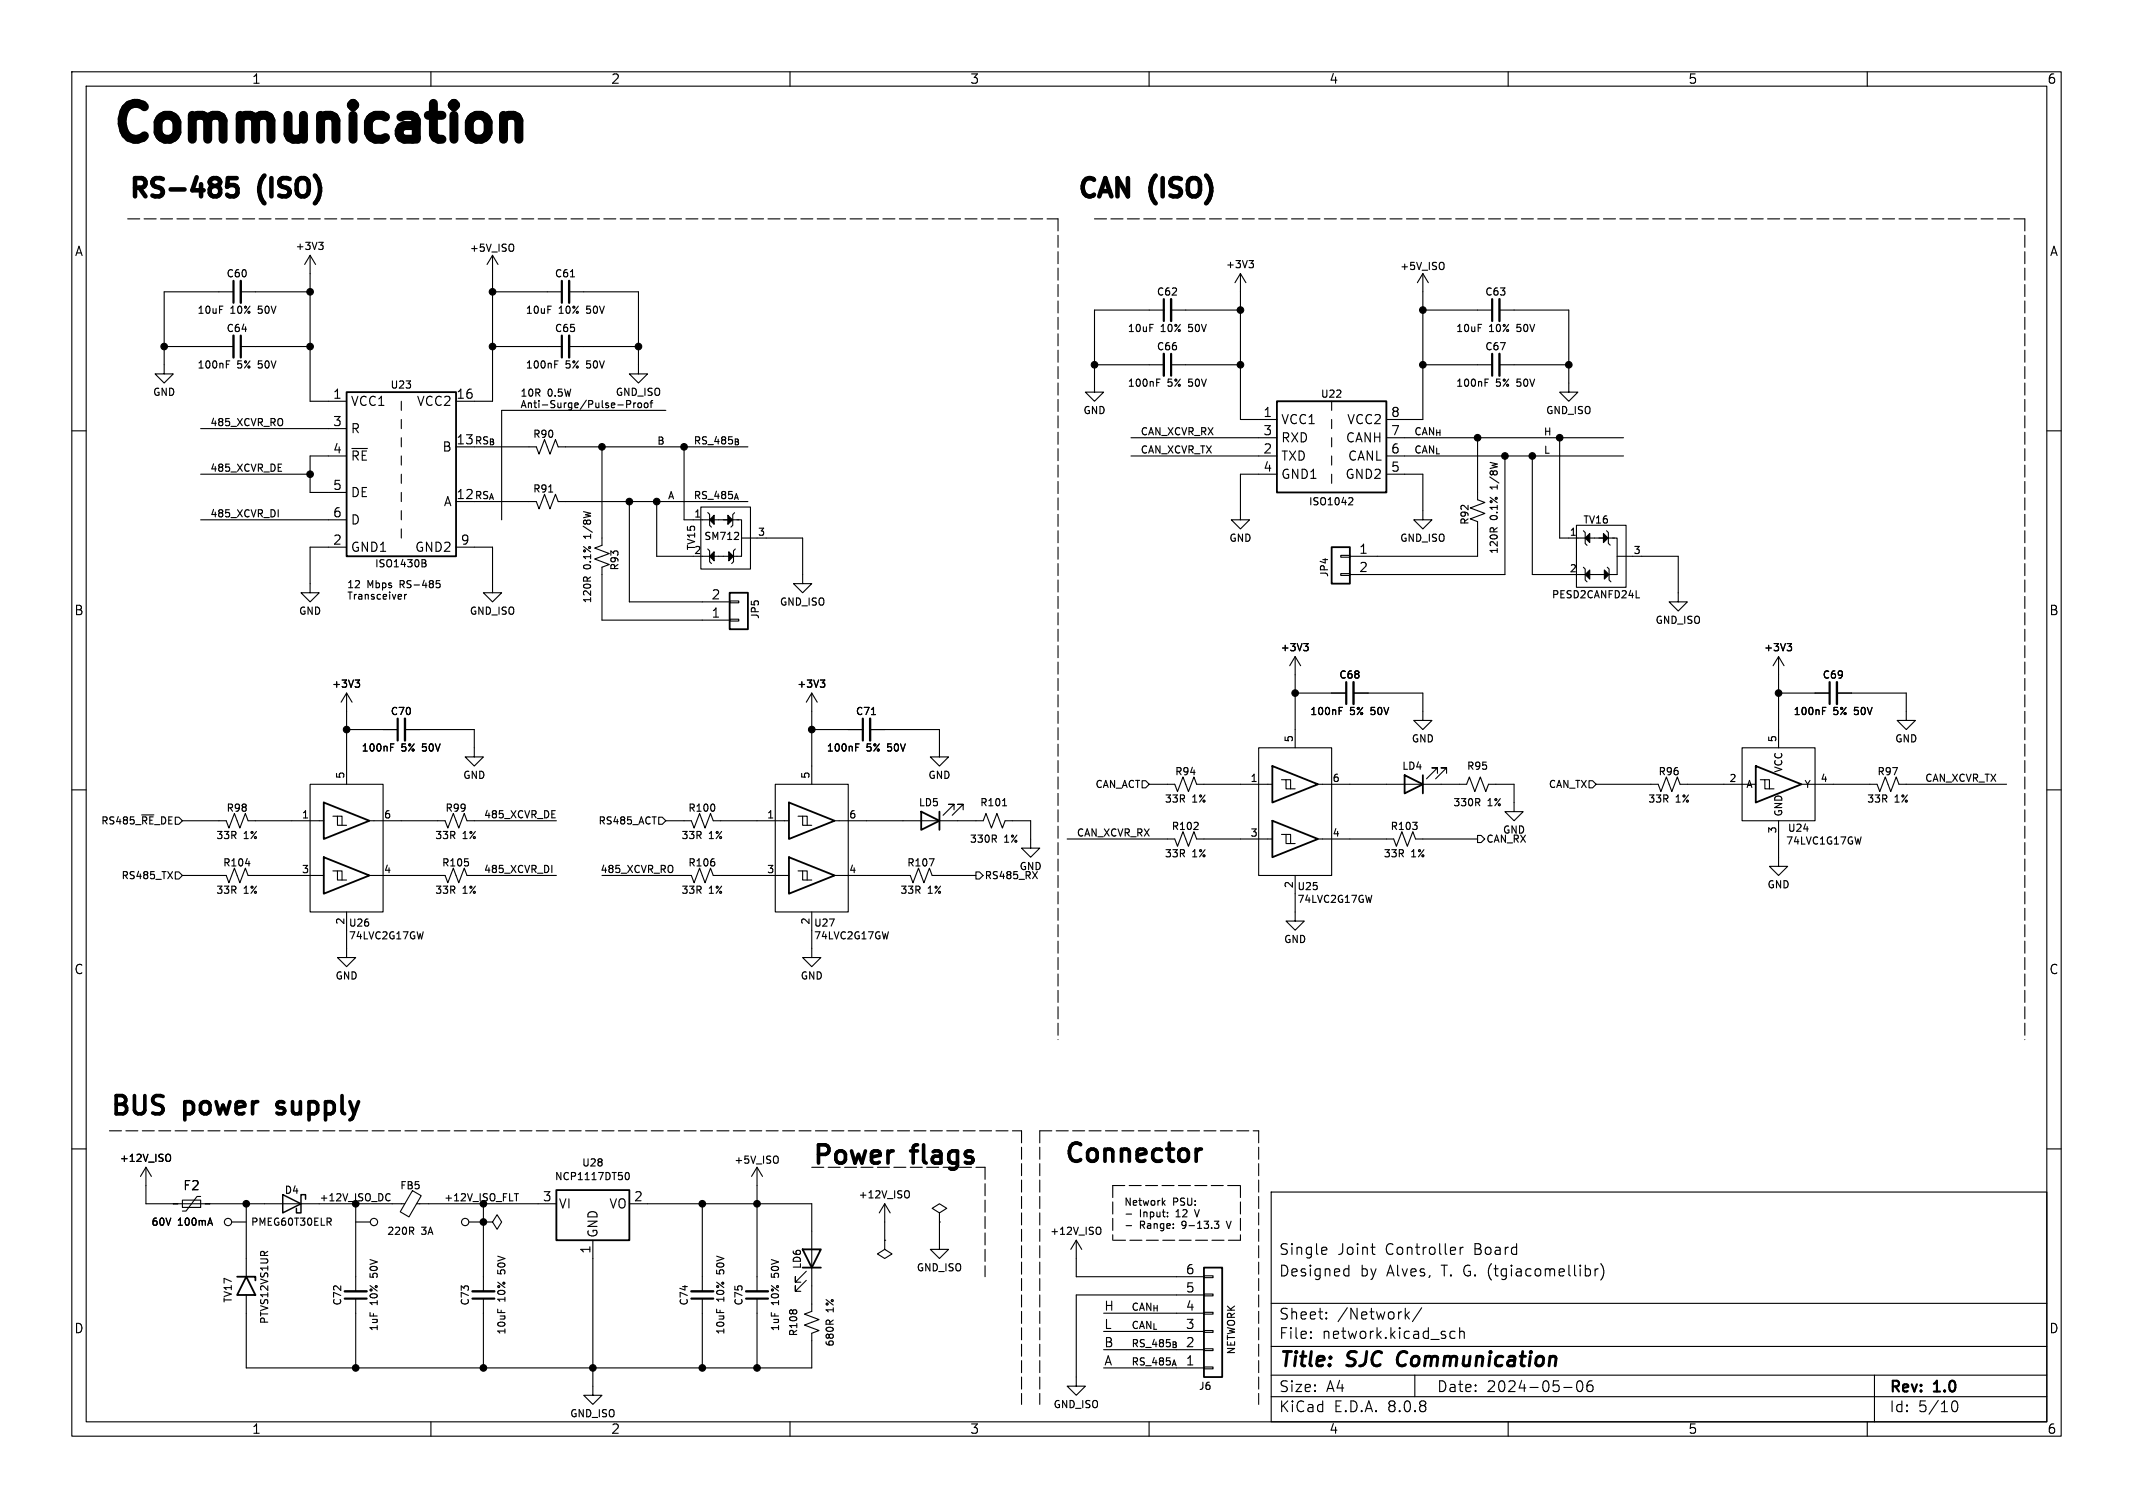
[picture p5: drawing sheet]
<svg xmlns="http://www.w3.org/2000/svg" width="297mm" height="210mm" viewBox="0 0 297 210" stroke-linecap="round" stroke-linejoin="round" font-family="sans-serif">
<g fill="none" stroke="#000" stroke-width=".15">
<path d="M10 10h277v190h-277zM12 12h273v186h-273zM60 10v2M110 10v2M160 10v2M210 10v2M260 10v2M43.2 35.6l.7 1.2M43.2 35.6v20.3h5.1M43.2 35.6l-.8 1.2M44.4 33.7h.6l-.3 .4 .2 .1 .1 .4-.2 .1h-.3M68.6 35.6l-.8 1.2"/>
<path d="M68.6 35.6v20.3h-5.1M68.6 35.6l.7 1.2M71.4 34a.71 .71 0 0 1 0 1M79.4 38.6h.6M172.7 38.1v20.3h5.1M172.7 38.1l.8 1.3M172.7 38.1l-.7 1.3M173.9 36.3h.6l-.3 .4 .3 .1v.3l-.2 .2h-.2M198.1 38.1v20.3h-5.1M198.1 38.1l-.7 1.3M198.1 38.1l.8 1.3M200.9 36.6a.71 .71 0 0 1 0 .9"/>
<path d="M22.9 48.3h9.6M27.9 59.7h20.4M30.6 42.6h.4M31.5 50.7h.4M31.5 50.3h.5M32.5 40.6h-9.6v11.5h-1.3l1.3 1.2 1.2-1.2h-1.2M33.5 48.3h9.7M33.5 40.6h9.7M55.9 55.9v1.3M55.9 58.4v1.3M68.6 48.3h9.6M68.6 40.6h9.6"/>
<path d="M76.3 42.6h.5M77.2 50.7h.4M77.2 50.3h.5M79.2 40.6h9.7v11.5h1.3l-1.3 1.2-1.3-1.2h1.3M79.2 48.3h9.7M87.3 55.8v1M87.8 56l-.1 .3h-.4M88.2 56.1v.7M88.5 56.1l-.3 .2M88.9 56.2l.1-.1 .3 .1v.4l-.1 .1-.2 .1-.1-.1zM89.8 56.2l.1-.1 .3 .1v.4l-.1 .1-.2 .1-.1-.1zM90.5 56.1h.4"/>
<path d="M90.7 55.9v.9M92.7 57.2h-22.9v15.2M152.4 50.8h9.7M160.1 45.2h.5M161.1 53.3h.3M161.1 52.8h.4M162.1 43.2h-9.7v11.4h-1.3l1.3 1.3 1.3-1.3h-1.3M163.1 43.2h9.6M163.1 50.8h9.6M185.4 55.9v1.3M185.4 58.4v1.3M198.1 43.2h9.7"/>
<path d="M198.1 50.8h9.7M205.8 45.2h.5M206.8 53.3h.3M206.8 52.8h.5M208.8 43.2h9.6v11.4h1.3l-1.3 1.3-1.2-1.3h1.2M208.8 50.8h9.6M10 60h2M27.9 72.4h20.4M27.9 66h15.3M38.7 71v1M48.3 76.2h-5.1v6.4h-1.3l1.3 1.2 1.2-1.2h-1.2M48.3 63.5h-5.1v5.1h5.1"/>
<path d="M49 62.5h2.2M55.9 61v1.2M55.9 63.5v1.3M55.9 66v1.3M55.9 68.6v1.3M55.9 71.1v1.3M55.9 73.7v1.2M58.8 77.9l.4 .1 .1 .2-.2 .2M58.8 78.4h.3M59.1 78.4l.2 .2v.2l-.5 .1M63.5 69.9h11.2l.4 1 .7-2.1 .8 2.1 .7-2.1 .4 1.1h26.4M63.5 62.2h11.2l.4 1 .7-2 .8 2 .7-2 .4 1h26.4"/>
<path d="M63.5 76.2h5.1v6.4h1.2l-1.2 1.2-1.3-1.2h1.3M76.4 68.5h.6M83.8 62.2v13.7l-1 .4 2 .8-2 .8 2 .7-1 .4v7.4h17.8M87.6 69.9v13.9h14M91.4 69.9v7.6h11.9v-5.1h-.6M95.2 62.2v10.2h7.7M97.6 70.6h6.9v8.6h-6.9zM98.6 76.5l.2 .2v1.5l.3 .3M98.6 71.4l.2 .2v1.6l.3 .2M102.3 71.4l-.3 .3v1.5l-.2 .2M102.4 76.5l-.3 .2v1.5l-.2 .3M102.8 74.2v.1v.3l-.6 .5h.6"/>
<path d="M103.3 74.9h8.5v6.4h1.2l-1.2 1.3-1.3-1.3h1.3M157.5 63.5h20.3M157.5 61h20.3M177.8 66h-5.1v6.4h-1.3l1.3 1.3 1.3-1.3h-1.3M185.4 61v1.2M185.4 63.5v1.3M185.4 66v1.3M186.7 79.9h1.3v.2h-1.3zM186.7 77.3h1.3v.3h-1.3zM187.9 69.3l.4 .1 .1 .2-.6 .7h.6M193 66h5.1v6.4h1.3l-1.3 1.3-1.3-1.3h1.3M193 63.5h33.1"/>
<path d="M193 61h33.1M205.7 61v8.6l1.1 .4-2.1 .7 2.1 .8-2.1 .8 1 .3v4.9h-17.7M207.6 73.5h.3M208.5 73.5l-.5 .3M209.5 63.5v16.5h-21.5M213.4 63.5v16.5h11.8v-5.1h-.5M217.2 61v13.9h7.6M219.5 73.2h6.9v8.6h-6.9zM220.5 79l.2 .2v1.6l.3 .2M220.5 73.9l.2 .3v1.5l.3 .2M223.7 73.9l.3 .3v.7M223.8 79l.3 .2v1.6l.2 .2"/>
<path d="M224 74.9v.8l.2 .2M225.2 77.5h8.5v6.3h1.2l-1.2 1.3-1.3-1.3h1.3M285 60h2M48.3 96.5v12.7M48.3 96.5l-.8 1.3M48.3 96.5l.7 1.3M49.5 94.7h.6l-.4 .4 .3 .1 .1 .3-.2 .2h-.3M56.3 82.8v.6M56.6 82.8l-.3 .2M60.8 80.9h.4M60.9 81.2h.2l.2 .2-.1 .4h-.3M81.3 80.4h.4"/>
<path d="M82.2 80.4l-.4 .3M101.6 83.7h1.3v.2h-1.3zM101.6 86.2h1.3v.3h-1.3zM113 96.5v12.7M113 96.5l-.7 1.3M113 96.5l.8 1.3M114.2 94.7h.6l-.3 .4 .3 .1v.3l-.2 .2h-.2M121.3 99.5h.6M180.3 91.4v12.7M180.3 96.5h7.2M180.3 91.4l-.7 1.3M180.3 91.4l.8 1.3"/>
<path d="M181.5 89.6h.6l-.3 .4 .3 .1v.3l-.1 .2h-.3M186.5 99h.3M186.5 98.5h.4M188.5 96.5h9.6v3.8h-1.3l1.3 1.3 1.3-1.3h-1.3M227.8 83.3h.5M247.6 96.5h7.2M247.6 91.4l-.7 1.3M247.6 91.4v12.7M247.6 91.4l.8 1.3M248.8 89.6h.7l-.4 .4 .3 .1 .1 .3-.2 .2h-.3M253.8 99h.3M253.8 98.5h.4"/>
<path d="M255.8 96.5h9.6v3.8h-1.2l1.2 1.3 1.3-1.3h-1.3M10 110h2M19.7 113.5h1.7M25.4 114.3h6.1l.4 1 .7-2 .8 2 .8-2 .3 1h10.6M43.2 109.2h10.1v17.8h-10.1zM46.4 113.7h.6v1.2h1.3M47 113.7h.6v1.2M48.3 101.6h7.1M51.4 114.3h10.6l.4 1 .7-2 .8 2 .7-2 .4 1h12.5M54.4 104.1h.3M54.4 103.6h.5M56.4 101.6h9.6v3.8h-1.2l1.2 1.3 1.3-1.3h-1.3"/>
<path d="M91.7 113.8h.5l.5 .5-.5 .5h-.5zM92.7 114.3h3.6l.3 1 .8-2 .8 2 .7-2 .4 1h10.6M99.5 112.2v.6M107.9 109.2h10.2v17.8h-10.2zM111.1 113.7h.7v1.2h1.2M111.8 113.7h.6v1.2M113 101.6h7.1M116.2 114.3h20.7l.4-1 .7 2 .8-2 .8 2 .4-1h3.5v3.8h-1.3l1.3 1.3 1.3-1.3h-1.3M119.1 104.1h.4M119.1 103.6h.5M121.2 101.6h9.6v3.8h-1.3l1.3 1.3 1.3-1.3h-1.3M129.4 119.6h.7l-.5 1"/>
<path d="M132.8 112.8v-.8h-.7h.7l-1.5 1.5M134.1 112.8v-.8h-.8h.8l-1.5 1.5M138.4 116.8l.3 .5M138.7 116.4v.3M139.6 112.2h.6M148.6 116.8h15l.4 1.1 .7-2.1 .8 2.1 .7-2.1 .4 1h10.6M159 108.7h.5l.5 .5-.5 .5h-.5zM160 109.2h3.6l.4 1 .7-2 .8 2 .7-2 .4 1h10.6M166.2 115.5h.6M166.8 114.6v.3M175.3 104.1h10.1v17.8h-10.1zM178.4 108.6h.7v1.3h1.2"/>
<path d="M178.4 116.2h.7v1.3h1.2M179.1 108.6h.6v1.3M179.1 116.2h.6v1.3M183.5 109.2h20.7l.4-1 .8 2 .7-2 .8 2 .4-1h3.5v3.8h-1.3l1.3 1.3 1.3-1.3h-1.3M183.5 116.8h10.6l.3 1.1 .8-2.1 .8 2.1 .7-2.1 .4 1h8.6M196.7 114.5h.6l-.3 .4M197.3 115v.4M200.2 107.7v-.8h-.8h.8l-1.6 1.6M201.4 107.7v-.8h-.7h.7l-1.5 1.6M205.7 111.7l.3 .5M205.7 116.3h.5l.5 .5-.5 .5h-.5zM206 111.3v.3"/>
<path d="M221.3 108.7h.5l.4 .5-.4 .5h-.5zM222.2 109.2h8.7l.4 1 .7-2 .8 2 .8-2 .3 1h10.6M242.6 104.1h10.1v10.2h-10.1zM245.1 108.6h.6v1.3h1.3M245.7 108.6h.7v1.3M247.6 114.3v6.4h-1.2l1.2 1.2 1.3-1.2h-1.3M250.8 109.2h10.6l.3 1 .8-2 .8 2 .7-2 .4 1h15M259.1 116.5l-.2 1M285 110h2M23.4 121.4l.6 1M24 121.4l-.6 1M24.4 121.4h.5l.5 .5-.5 .5h-.5z"/>
<path d="M25.4 121.9h6.1l.4 1 .7-2 .8 2 .8-2 .3 1h10.6M34.2 120.3h.6M46.4 121.3h.6v1.3h1.3M47 121.3h.6v1.3M48.3 127v6.4h-1.3l1.3 1.2 1.2-1.2h-1.2M51.4 121.9h10.6l.4 1 .7-2 .8 2 .7-2 .4 1h12.5M58.9 129.8l-.2 1M65.2 120.1v.4M76.8 120.5v1M83.8 121.9h12.5l.3 1 .8-2 .8 2 .7-2 .4 1h10.6M99.5 120.1v.4M111.1 121.3h.7v1.3h1.2"/>
<path d="M111.8 121.3h.6v1.3M113 127v6.4h-1.2l1.2 1.2 1.3-1.2h-1.3M116.2 121.9h10.5l.4 1 .8-2 .8 2 .7-2 .4 1h6.1M123.7 129.8l-.2 1M135.9 121.4h.5l.5 .5-.5 .5h-.5zM143.8 121.4l.6 1M144.4 121.4l-.6 1M180.3 121.9v6.4h-1.2l1.2 1.2 1.3-1.2h-1.3M191 124.7l-.2 1M10 160h2M20.3 162.6v5h36.1M20.3 162.6l-.7 1.2"/>
<path d="M20.3 162.6l.8 1.2M23.3 160.7a.34 .34 0 0 1 .4 .4v.3a.34 .34 0 0 1-.4 .3M25.4 167.1h2.5v1h-2.5zM27.9 166.6h-.5l-1.5 2.1h-.5M32.3 170.2h2M34.3 167.6v10.2M45.8 170.2l.3 .4M46 169.7l.1 .1-.1 .3M49.5 167.6v12.2M49.5 170.2h2.1M54 166.2l.3 .1M54.3 167.1l-.3 .1"/>
<path d="M57.3 171.4l.3 .5M57.4 165.8l1.2 .7-1.7 3-1.2-.7zM57.6 171v.3M58 167.6h19.5M65.3 170.2h2M67.3 170.2h1.3l.6-1 .6 1-.6 1-.6-1M67.3 170.2h.1M67.3 167.6v12.2M71.6 166.2h.6M71.9 166.2v1M82.5 172.7v21.6h1.3l-1.3 1.3-1.2-1.3h1.2M87.1 163.4l.2-.1a.53 .53 0 0 1 .3 .5 .53 .53 0 0 1-.3 .5l-.2-.1-.1-.3z"/>
<path d="M87.6 167.6h25.4v15l-1 .4 2 .8-2 .7 2 .8-1 .4v4.8h-78.7v-10.2M97.8 167.6v12.2M105.4 162.6l-.8 1.2M105.4 162.6v17.2M105.4 162.6l.8 1.2M108.2 161a.71 .71 0 0 1 0 1M112.3 178.3l-1.6 1.5v-.7v.7h.8M112.3 177l-1.6 1.6v-.8v.8h.8M123.2 172.7v1.3l1 .6-1 .7-1-.7 1-.6M123.2 172.7h.1M123.2 167.6l-.8 1.3M123.2 167.6v5.1"/>
<path d="M123.2 167.6l.8 1.3M126.2 165.8a.34 .34 0 0 1 .4 .4v.3a.34 .34 0 0 1-.4 .3M130.8 168.9l1-.6-1-.7-1 .7 1 .6v1.3M130.8 170.2h.1M130.8 170.2v3.8h1.3l-1.3 1.3-1.3-1.3h1.3M149.9 172.7v5.1h17.7M149.9 172.7l-.8 1.3M149.9 172.7l.7 1.3M152.9 170.9a.34 .34 0 0 1 .4 .3v.4a.34 .34 0 0 1-.4 .3M156.8 169.1h.8M156.8 170.7h.8M161.9 167.5l.3 .3"/>
<path d="M162.2 167.2l-.4 .4M162.6 169.4v.1M162.6 168.8v.1M166.3 168.5l.4 1M167.6 177.7h1.3v.2h-1.3zM169.1 170.1h.6l-.3 .4h.3v.5l-.2 .1-.4-.1M170.8 170.1l.3 1M177 166h108v32h-108zM184.2 173.7l.5 .1v.3l-.7 .1M184.7 174.6l-.5 .1M187.4 176.7l.4 .1M187.8 176.2v1.5"/>
<path d="M187.8 177.6l-.4 .1M190.9 173.7h.6M191.3 174.7h.2M203.3 173.7v1M203.7 173.7l-.2 .1-.2 .2M221.2 176.7l.3 .3v.4l-.3 .3M222.1 176.7v1M222.5 176.7l-.3 .1-.1 .2M222.9 176a1.72 1.72 0 0 1 0 2.3M285 160h2M49.5 180.8v9.7M60 198v2"/>
<path d="M67.3 180.8v9.7M69.3 182.3v.5M97.8 180.8v9.7M99.8 182.3v.5M105.4 180.8v9.7M110 198v2M110 182.5h.3M110.5 182.5h.3M115.1 183.9h.4M116 183.8l-.5 .4M153.7 190.5h13.9M153.7 188h13.9"/>
<path d="M153.7 185.4h13.9M153.7 182.9h13.9M160 198v2M167.6 180.2h1.3v.3h-1.3zM167.6 182.8h1.3v.2h-1.3zM167.6 185.3h1.3v.2h-1.3zM167.6 187.8h1.3v.3h-1.3zM167.6 190.4h1.3v.2h-1.3zM167.6 180.3h-17.7v12.7h1.2l-1.2 1.3-1.3-1.3h1.3M177 194.5h108M177 191.5h108M177 187.5h108"/>
<path d="M177 181.5h108M182.5 186.3h.1l-.1 .1M182.5 186.3v.1M182.5 185.5v.1M182.5 185.5h.1l-.1 .1M184.7 183.6v.1M184.7 183.6h-.1l.1 .1M184.7 182.8v.1M184.7 182.8h-.1l.1 .1M195.8 183.1l.4 .6M196.2 182.7l-.5 .6M197 191.5v3"/>
<path d="M198 182.1l-1.3 2M202.6 185.5l-.4-.1-.3 .3v.4l.1 .2 .2 .1 .4-.1M203.2 185.5a.37 .37 0 0 1 .7 .1v.8M203.2 184.9v1.5M210 198v2M217.7 193.2h1.2M219.7 192.4a.36 .36 0 0 1 .3-.1 .36 .36 0 0 1 .3 .3 .77 .77 0 0 1-.4 1.2 .91 .91 0 0 1-.2-1.4zM221.7 192.3a.59 .59 0 0 0-.7 .6v.6l.1 .2 .4 .1 .2-.1 .1-.5-.1-.3h-.5l-.2 .3M260 198v2M261 191.5v6.5M271.7 195.7a.55 .55 0 0 1 .4-.6h.1a.94 .94 0 0 1 0 1.5h-.1a.55 .55 0 0 1-.4-.6"/>
<circle cx="31.8" cy="170.2" r=".51"/>
<circle cx="52.1" cy="170.2" r=".51"/>
<circle cx="64.8" cy="170.2" r=".51"/>
</g>
<path d="M194.8 188.5a1.27 1.27 0 0 0 0 1.6" fill="none" stroke="#000" stroke-width=".4"/>
<g fill="none" stroke="#000" stroke-width=".25">
<path d="M48.3 54.6h15.2v22.9h-15.2zM177.8 55.9h15.2v12.7h-15.2zM185.4 76.2h2.6v5.1h-2.6zM101.6 82.6h2.5v5h-2.5zM45.1 111.8l6.3 2.5-6.3 2.5zM45.1 119.4l6.3 2.5-6.3 2.6zM109.9 111.8l6.3 2.5-6.3 2.5zM109.9 119.4l6.3 2.5-6.3 2.6zM128.3 113l2.5 1.3-2.5 1.3zM130.8 113v2.6M177.2 106.7l6.3 2.5-6.3 2.6zM177.2 114.3l6.3 2.5-6.3 2.6z"/>
<path d="M195.6 108l2.5 1.2-2.5 1.3zM198.1 108v2.5M244.5 106.7l6.3 2.5-6.3 2.6zM33 177.8h2.6v.5M34.3 177.8l1.3 2.5h-2.6zM77.5 165.7h10.1v7h-10.1zM111.8 174h2.5l-1.3 2.5zM111.8 176.5h2.5M167.6 176.5h2.6v15.3h-2.6z"/>
</g>
<g fill="none" stroke="#000" stroke-width=".33">
<path d="M33.5 39.1v3.1M79.2 39.1v3.1M32.5 46.7v3.1M79.2 46.7v3.1M162.1 49.3v3M163.1 41.7v3M208.8 41.7v3M208.8 49.3v3M188.5 95v3M255.8 95v3M56.4 100.1v3M121.2 100.1v3"/>
<path d="M48 179.8h3.1M65.8 179.8h3M96.3 179.8h3M103.9 179.8h3"/>
</g>
<g fill="none" stroke="#000" stroke-width=".3">
<path d="M32.5 39.1v3.1M78.2 39.1v3.1M33.5 46.7v3.1M78.2 46.7v3.1M162.1 41.7v3M163.1 49.3v3M207.8 41.7v3M207.8 49.3v3M187.5 95v3M254.8 95v3M55.4 100.1v3M120.1 100.1v3"/>
<path d="M48 180.8h3.1M65.8 180.8h3M96.3 180.8h3M103.9 180.8h3"/>
</g>
<g fill="#000" stroke="#000" stroke-width=".15">
<path d="M98.8 77.5l.6-.7v1.3zM98.8 72.4l.6-.6v1.2zM101.3 71.8l.7 .6-.7 .6zM101.5 76.8l.6 .7-.6 .6zM220.7 74.9l.7-.6v1.3zM223.3 74.3l.6 .6-.6 .7zM220.7 80l.7-.6v1.2zM223.4 79.4l.6 .6-.6 .6z"/>
<circle cx="22.9" cy="48.3" r=".46"/>
<circle cx="43.2" cy="40.6" r=".46"/>
<circle cx="43.2" cy="48.3" r=".46"/>
<circle cx="68.6" cy="40.6" r=".46"/>
<circle cx="68.6" cy="48.3" r=".46"/>
<circle cx="88.9" cy="48.3" r=".46"/>
<circle cx="152.4" cy="50.8" r=".46"/>
<circle cx="172.7" cy="43.2" r=".46"/>
<circle cx="172.7" cy="50.8" r=".46"/>
<circle cx="198.1" cy="43.2" r=".46"/>
<circle cx="198.1" cy="50.8" r=".46"/>
<circle cx="218.4" cy="50.8" r=".46"/>
<circle cx="43.2" cy="66" r=".46"/>
<circle cx="83.8" cy="62.2" r=".46"/>
<circle cx="87.6" cy="69.9" r=".46"/>
<circle cx="91.4" cy="69.9" r=".46"/>
<circle cx="95.2" cy="62.2" r=".46"/>
<circle cx="205.7" cy="61" r=".46"/>
<circle cx="209.5" cy="63.5" r=".46"/>
<circle cx="213.4" cy="63.5" r=".46"/>
<circle cx="217.2" cy="61" r=".46"/>
<circle cx="180.3" cy="96.5" r=".46"/>
<circle cx="247.6" cy="96.5" r=".46"/>
<circle cx="48.3" cy="101.6" r=".46"/>
<circle cx="113" cy="101.6" r=".46"/>
<circle cx="34.3" cy="167.6" r=".46"/>
<circle cx="49.5" cy="167.6" r=".46"/>
<circle cx="67.3" cy="170.2" r=".46"/>
<circle cx="67.3" cy="167.6" r=".46"/>
<circle cx="97.8" cy="167.6" r=".46"/>
<circle cx="105.4" cy="167.6" r=".46"/>
<circle cx="49.5" cy="190.5" r=".46"/>
<circle cx="67.3" cy="190.5" r=".46"/>
<circle cx="82.5" cy="190.5" r=".46"/>
<circle cx="97.8" cy="190.5" r=".46"/>
<circle cx="105.4" cy="190.5" r=".46"/>
</g>
<path d="M39.4 166.4l2.5 1.2-2.5 1.3zM42.5 167v-.6h-.6v2.5h-.6v-.6" fill="none" stroke="#000" stroke-width=".2"/>
<path d="M38.6 155l.2 .1M38.7 153.5l-.1 .3 .1 .3M167.3 160l-.5 .1" fill="none" stroke="#000" stroke-width=".51"/>
<path d="M33 24.8h-1.3l-.1 1.2 .4-.2h.6l.2 .1 .3 .4v.6l-.1 .2-.4 .2h-.6l-.4-.2" fill="none" stroke="#000" stroke-width=".63"/>
<path d="M70.1 16.1v3.3M70.1 16.5a1.36 1.36 0 0 1 1.9-.2l.3 .5v2.6" fill="none" stroke="#000" stroke-width="1.3"/>
<g fill="none" stroke="#000" stroke-width=".15" stroke-dasharray="1.7 .6">
<path d="M17.8 30.5h129.5M147.3 30.5v114.3M152.4 30.5h129.5M281.9 30.5v114.3M15.2 157.5h127M142.2 157.5v38.1M144.8 157.5v38.1M144.8 157.5h30.5M175.3 157.5v38.1M113 162.6h24.2M137.2 162.6v15.2M154.9 165.1h17.8"/>
<path d="M154.9 165.1v7.6M172.7 165.1v7.6M172.7 172.7h-17.8"/>
</g>
<text font-size="7" x="15.2" y="20.1">Communication</text>
<g font-size="3.5">
<text x="17.8" y="27.7">RS-485</text>
<text x="36.5" y="27.7">(ISO)</text>
<text x="149.9" y="27.7">CAN</text>
<text x="160.6" y="27.7">(ISO)</text>
<text x="15.2" y="155.5">BUS</text>
<text x="25.8" y="155.5">power</text>
<text x="39.8" y="155.5">supply</text>
<text x="113" y="162.3">Power</text>
<text x="127.2" y="162.3">flags</text>
<text x="148.1" y="162.1">Connector</text>
</g>
<g font-size="2.8">
<text x="178" y="190.9">Title:</text>
<text x="187.7" y="190.9">SJC</text>
<text x="195.4" y="190.9">Communication</text>
</g>
<g font-size="2.1">
<text x="178" y="178">Designed</text>
<text x="178" y="175">Single</text>
<text x="186.2" y="175">Joint</text>
<text x="189.4" y="178">by</text>
<text x="193" y="175">Controller</text>
<text x="193.2" y="178">Alves,</text>
<text x="200.9" y="178">T. G. (tgiacomellibr)</text>
<text x="205.4" y="175">Board</text>
<text x="178" y="184">Sheet:</text>
<text x="186.2" y="184">/Network/</text>
<text x="178" y="186.7">File:</text>
<text x="184.1" y="186.7">network.kicad_sch</text>
<text x="178" y="196.9">KiCad</text>
<text x="178" y="194.1">Size:</text>
<text x="184.7" y="194.1">A4</text>
<text x="185.7" y="196.9">E.D.A.</text>
<text x="193.3" y="196.9">8.0.8</text>
<text x="200" y="194.1">Date:</text>
<text x="207" y="194.1">2024-05-06</text>
<text x="263" y="194.3">Rev:</text>
<text x="263" y="196.9">Id:</text>
<text x="267.1" y="196.9">5/10</text>
<text x="269.4" y="194.3">1.0</text>
</g>
<g font-size="1.8">
<text x="35" y="11.9">1</text>
<text x="85" y="11.9">2</text>
<text x="135" y="11.9">3</text>
<text x="185" y="11.9">4</text>
<text x="235" y="11.9">5</text>
<text x="285" y="11.9">6</text>
<text x="10.3" y="35.9">A</text>
<text x="285.3" y="35.9">A</text>
<text x="46.3" y="55.6">1</text>
<text x="46.3" y="59.4">3</text>
<text x="48.8" y="56.7">VCC1</text>
<text x="58" y="56.7">VCC2</text>
<text x="63.5" y="55.6">16</text>
<text x="175.8" y="58.2">1</text>
<text x="178.3" y="59.3">VCC1</text>
<text x="187.5" y="59.3">VCC2</text>
<text x="193.6" y="58.2">8</text>
<text x="46.3" y="63.2">4</text>
<text x="48.8" y="60.6">R</text>
<text x="48.8" y="64.4">~{RE}</text>
<text x="61.5" y="63.1">B</text>
<text x="63.5" y="62">13</text>
<text x="175.8" y="63.2">2</text>
<text x="175.8" y="60.7">3</text>
<text x="175.8" y="65.8">4</text>
<text x="178.3" y="64.4">TXD</text>
<text x="178.3" y="61.8">RXD</text>
<text x="187.3" y="61.8">CANH</text>
<text x="187.6" y="64.4">CANL</text>
<text x="193.6" y="65.8">5</text>
<text x="193.6" y="63.2">6</text>
<text x="193.6" y="60.7">7</text>
<text x="46.3" y="68.3">5</text>
<text x="48.8" y="69.4">DE</text>
<text x="61.7" y="70.7">A</text>
<text x="63.5" y="69.6">12</text>
<text x="178.3" y="66.9">GND1</text>
<text x="187.2" y="66.9">GND2</text>
<text x="46.3" y="75.9">2</text>
<text x="46.3" y="72.1">6</text>
<text x="48.8" y="77.1">GND1</text>
<text x="48.8" y="73.3">D</text>
<text x="57.7" y="77.1">GND2</text>
<text x="64.1" y="75.9">9</text>
<text x="189.2" y="77.2">1</text>
<text x="99" y="83.6">2</text>
<text x="189.2" y="79.8">2</text>
<text x="10.3" y="85.9">B</text>
<text x="99" y="86.1">1</text>
<text x="285.3" y="85.9">B</text>
<text x="10.3" y="135.9">C</text>
<text x="285.3" y="135.9">C</text>
<text x="25.4" y="166">F2</text>
<text x="75.5" y="167.4">3</text>
<text x="88.2" y="167.4">2</text>
<text x="77.7" y="168.5">VI</text>
<text x="83.4" y="172.5" transform="rotate(-90 83.4 172.5)">GND</text>
<text x="84.8" y="168.5">VO</text>
<text x="82.3" y="174.7" transform="rotate(-90 82.3 174.7)">1</text>
<text x="165" y="177.5">6</text>
<text x="10.3" y="185.9">D</text>
<text x="153.7" y="182.6">H</text>
<text x="153.7" y="185.2">L</text>
<text x="165" y="185.2">3</text>
<text x="165" y="182.6">4</text>
<text x="165" y="180.1">5</text>
<text x="285.3" y="185.9">D</text>
<text x="153.7" y="190.3">A</text>
<text x="153.7" y="187.7">B</text>
<text x="165" y="190.2">1</text>
<text x="165" y="187.7">2</text>
<text x="35" y="199.9">1</text>
<text x="85" y="199.9">2</text>
<text x="135" y="199.9">3</text>
<text x="185" y="199.9">4</text>
<text x="235" y="199.9">5</text>
<text x="285" y="199.9">6</text>
</g>
<g font-size="1.4">
<text x="41.1" y="35">+3V3</text>
<text x="65.3" y="35.3">+5V_ISO</text>
<text x="31.4" y="38.8">C60</text>
<text x="77.2" y="38.8">C61</text>
<text x="161" y="41.4">C62</text>
<text x="170.6" y="37.6">+3V3</text>
<text x="194.8" y="37.8">+5V_ISO</text>
<text x="206.7" y="41.4">C63</text>
<text x="27.4" y="43.9">10uF</text>
<text x="31.4" y="46.4">C64</text>
<text x="32.1" y="43.9">10%</text>
<text x="36.1" y="43.9">50V</text>
<text x="73.1" y="43.9">10uF</text>
<text x="77.2" y="46.4">C65</text>
<text x="77.8" y="43.9">10%</text>
<text x="81.9" y="43.9">50V</text>
<text x="156.9" y="46.4">10uF</text>
<text x="161.6" y="46.4">10%</text>
<text x="165.7" y="46.4">50V</text>
<text x="202.7" y="46.4">10uF</text>
<text x="207.3" y="46.4">10%</text>
<text x="211.4" y="46.4">50V</text>
<text x="27.4" y="51.5">100nF</text>
<text x="33" y="51.5">5%</text>
<text x="36.1" y="51.5">50V</text>
<text x="73.1" y="51.5">100nF</text>
<text x="78.7" y="51.5">5%</text>
<text x="81.9" y="51.5">50V</text>
<text x="161" y="49">C66</text>
<text x="206.7" y="49">C67</text>
<text x="21.2" y="55.3">GND</text>
<text x="29.2" y="59.4">485_XCVR_RO</text>
<text x="54.3" y="54.3">U23</text>
<text x="72.4" y="55.3">10R</text>
<text x="72.4" y="56.9">Anti-Surge/Pulse-Proof</text>
<text x="76.3" y="55.3">0.5W</text>
<text x="85.6" y="55.3">GND_ISO</text>
<text x="150.7" y="57.9">GND</text>
<text x="156.9" y="54.1">100nF</text>
<text x="162.6" y="54.1">5%</text>
<text x="165.7" y="54.1">50V</text>
<text x="183.8" y="55.6">U22</text>
<text x="202.7" y="54.1">100nF</text>
<text x="208.3" y="54.1">5%</text>
<text x="211.4" y="54.1">50V</text>
<text x="215.2" y="57.9">GND_ISO</text>
<text x="29.2" y="65.8">485_XCVR_DE</text>
<text x="66" y="62">RS_{B}</text>
<text x="74.1" y="61.2">R90</text>
<text x="91.4" y="62">B</text>
<text x="96.5" y="62">RS_485_{B}</text>
<text x="158.7" y="63.2">CAN_XCVR_TX</text>
<text x="158.7" y="60.7">CAN_XCVR_RX</text>
<text x="196.8" y="63.2">CAN_{L}</text>
<text x="196.8" y="60.7">CAN_{H}</text>
<text x="214.8" y="63.3">L</text>
<text x="214.9" y="60.7">H</text>
<text x="66" y="69.6">RS_{A}</text>
<text x="74.1" y="68.8">R91</text>
<text x="92.9" y="69.6">A</text>
<text x="96.5" y="69.6">RS_485_{A}</text>
<text x="182.1" y="70.6">ISO1042</text>
<text x="208.7" y="67.9" transform="rotate(-90 208.7 67.9)">1/8W</text>
<text x="29.2" y="72.1">485_XCVR_DI</text>
<text x="82.5" y="74.8" transform="rotate(-90 82.5 74.8)">1/8W</text>
<text x="96.6" y="72.1">1</text>
<text x="96.6" y="77.2">2</text>
<text x="97" y="76.7" transform="rotate(-90 97 76.7)">TV15</text>
<text x="98" y="75.4">SM712</text>
<text x="105.4" y="74.7">3</text>
<text x="171.1" y="75.7">GND</text>
<text x="194.8" y="75.7">GND_ISO</text>
<text x="204.7" y="73.2" transform="rotate(-90 204.7 73.2)">R92</text>
<text x="208.7" y="77.3" transform="rotate(-90 208.7 77.3)">120R</text>
<text x="208.7" y="72.4" transform="rotate(-90 208.7 72.4)">0.1%</text>
<text x="218.5" y="74.7">1</text>
<text x="220.4" y="73.1">TV16</text>
<text x="227.4" y="77.2">3</text>
<text x="48.3" y="82">12</text>
<text x="48.3" y="83.6">Transceiver</text>
<text x="51.2" y="82">Mbps</text>
<text x="52.1" y="79.2">ISO1430B</text>
<text x="55.9" y="82">RS-485</text>
<text x="82.5" y="79.3" transform="rotate(-90 82.5 79.3)">0.1%</text>
<text x="86.3" y="79.5" transform="rotate(-90 86.3 79.5)">R93</text>
<text x="185.1" y="80.5" transform="rotate(-90 185.1 80.5)">JP4</text>
<text x="216" y="83.5">PESD2CANFD24L</text>
<text x="218.5" y="79.8">2</text>
<text x="41.5" y="85.8">GND</text>
<text x="65.3" y="85.8">GND_ISO</text>
<text x="82.5" y="84.1" transform="rotate(-90 82.5 84.1)">120R</text>
<text x="105.9" y="86.3" transform="rotate(-90 105.9 86.3)">JP5</text>
<text x="108.5" y="84.5">GND_ISO</text>
<text x="230.4" y="87.1">GND_ISO</text>
<text x="46.1" y="96">+3V3</text>
<text x="110.9" y="96">+3V3</text>
<text x="178.2" y="90.9">+3V3</text>
<text x="186.4" y="94.7">C68</text>
<text x="245.5" y="90.9">+3V3</text>
<text x="253.7" y="94.7">C69</text>
<text x="54.3" y="99.8">C70</text>
<text x="119.1" y="99.8">C71</text>
<text x="182.3" y="99.8">100nF</text>
<text x="188" y="99.8">5%</text>
<text x="191.1" y="99.8">50V</text>
<text x="249.6" y="99.8">100nF</text>
<text x="255.3" y="99.8">5%</text>
<text x="258.4" y="99.8">50V</text>
<text x="50.3" y="104.9">100nF</text>
<text x="55.9" y="104.9">5%</text>
<text x="59" y="104.9">50V</text>
<text x="115" y="104.9">100nF</text>
<text x="120.7" y="104.9">5%</text>
<text x="123.8" y="104.9">50V</text>
<text x="180.1" y="103.5" transform="rotate(-90 180.1 103.5)">5</text>
<text x="195.1" y="107.4">LD4</text>
<text x="196.5" y="103.6">GND</text>
<text x="204.2" y="107.4">R95</text>
<text x="247.4" y="103.5" transform="rotate(-90 247.4 103.5)">5</text>
<text x="248.4" y="107.7" transform="rotate(-90 248.4 107.7)">VCC</text>
<text x="263.8" y="103.6">GND</text>
<text x="31.4" y="113.3">R98</text>
<text x="48" y="108.6" transform="rotate(-90 48 108.6)">5</text>
<text x="61.9" y="113.3">R99</text>
<text x="64.4" y="108.7">GND</text>
<text x="95.7" y="113.3">R100</text>
<text x="112.8" y="108.6" transform="rotate(-90 112.8 108.6)">5</text>
<text x="127.8" y="112.5">LD5</text>
<text x="129.2" y="108.7">GND</text>
<text x="136.4" y="112.5">R101</text>
<text x="152.4" y="109.9">CAN_ACT</text>
<text x="162.1" y="112">33R</text>
<text x="163.5" y="108.2">R94</text>
<text x="166" y="112">1%</text>
<text x="174" y="109">1</text>
<text x="185.4" y="109">6</text>
<text x="202.3" y="112.5">330R</text>
<text x="207.1" y="112.5">1%</text>
<text x="215.5" y="109.9">CAN_TX</text>
<text x="229.4" y="112">33R</text>
<text x="230.8" y="108.2">R96</text>
<text x="233.3" y="112">1%</text>
<text x="240.7" y="109">2</text>
<text x="243.1" y="109.9">A</text>
<text x="248.4" y="113.8" transform="rotate(-90 248.4 113.8)">GND</text>
<text x="251.1" y="109.9">Y</text>
<text x="253.4" y="109">4</text>
<text x="259.9" y="112">33R</text>
<text x="261.3" y="108.2">R97</text>
<text x="263.8" y="112">1%</text>
<text x="267.9" y="108.9">CAN_XCVR_TX</text>
<text x="14" y="115">RS485_~{RE}_DE</text>
<text x="30" y="117.1">33R</text>
<text x="33.9" y="117.1">1%</text>
<text x="41.9" y="114">1</text>
<text x="53.4" y="114">6</text>
<text x="60.5" y="117.1">33R</text>
<text x="64.4" y="117.1">1%</text>
<text x="67.3" y="114">485_XCVR_DE</text>
<text x="83.2" y="115">RS485_ACT</text>
<text x="94.8" y="117.1">33R</text>
<text x="98.7" y="117.1">1%</text>
<text x="106.7" y="114">1</text>
<text x="118.1" y="114">6</text>
<text x="134.9" y="117.6">330R</text>
<text x="139.8" y="117.6">1%</text>
<text x="149.9" y="116.6">CAN_XCVR_RX</text>
<text x="162.1" y="119.6">33R</text>
<text x="163" y="115.8">R102</text>
<text x="166" y="119.6">1%</text>
<text x="174" y="116.6">3</text>
<text x="185.4" y="116.6">4</text>
<text x="192.6" y="119.6">33R</text>
<text x="193.5" y="115.8">R103</text>
<text x="196.5" y="119.6">1%</text>
<text x="206.9" y="117.6">CAN_RX</text>
<text x="209.2" y="116.3">GND</text>
<text x="247.4" y="116.2" transform="rotate(-90 247.4 116.2)">3</text>
<text x="248.6" y="117.8">74LVC1G17GW</text>
<text x="248.8" y="116">U24</text>
<text x="16.8" y="122.6">RS485_TX</text>
<text x="30" y="124.7">33R</text>
<text x="31" y="120.9">R104</text>
<text x="33.9" y="124.7">1%</text>
<text x="41.9" y="121.7">3</text>
<text x="53.4" y="121.7">4</text>
<text x="60.5" y="124.7">33R</text>
<text x="61.4" y="120.9">R105</text>
<text x="64.4" y="124.7">1%</text>
<text x="67.3" y="121.6">485_XCVR_DI</text>
<text x="83.5" y="121.6">485_XCVR_RO</text>
<text x="94.8" y="124.7">33R</text>
<text x="95.7" y="120.9">R106</text>
<text x="98.7" y="124.7">1%</text>
<text x="106.7" y="121.7">3</text>
<text x="118.1" y="121.7">4</text>
<text x="125.3" y="124.7">33R</text>
<text x="126.2" y="120.9">R107</text>
<text x="129.2" y="124.7">1%</text>
<text x="137" y="122.6">RS485_RX</text>
<text x="141.9" y="121.4">GND</text>
<text x="180.1" y="123.8" transform="rotate(-90 180.1 123.8)">2</text>
<text x="180.6" y="124.2">U25</text>
<text x="180.6" y="125.9">74LVC2G17GW</text>
<text x="246" y="123.9">GND</text>
<text x="48" y="128.9" transform="rotate(-90 48 128.9)">2</text>
<text x="48.5" y="129.2">U26</text>
<text x="48.5" y="131">74LVC2G17GW</text>
<text x="112.8" y="128.9" transform="rotate(-90 112.8 128.9)">2</text>
<text x="113.2" y="129.2">U27</text>
<text x="113.2" y="131">74LVC2G17GW</text>
<text x="178.7" y="131.5">GND</text>
<text x="46.6" y="136.6">GND</text>
<text x="111.4" y="136.6">GND</text>
<text x="16.6" y="162">+12V_ISO</text>
<text x="39.5" y="166.5">D4</text>
<text x="44.4" y="167.4">+12V_ISO_DC</text>
<text x="55.6" y="165.8">FB5</text>
<text x="61.7" y="167.4">+12V_ISO_FLT</text>
<text x="77.2" y="164.6">NCP1117DT50</text>
<text x="80.9" y="162.7">U28</text>
<text x="102.1" y="162.3">+5V_ISO</text>
<text x="119.4" y="167.1">+12V_ISO</text>
<text x="156.5" y="168">Network</text>
<text x="163.3" y="168">PSU:</text>
<text x="21" y="170.9">60V</text>
<text x="24.8" y="170.9">100mA</text>
<text x="34.8" y="170.9">PMEG60T30ELR</text>
<text x="53.8" y="172.2">220R</text>
<text x="58.7" y="172.2">3A</text>
<text x="146.1" y="172.2">+12V_ISO</text>
<text x="158.7" y="169.6">Input:</text>
<text x="158.7" y="171.2">Range:</text>
<text x="164" y="169.6">12</text>
<text x="164.8" y="171.2">9-13.3</text>
<text x="166.9" y="169.6">V</text>
<text x="171.3" y="171.2">V</text>
<text x="52.8" y="177.7" transform="rotate(-90 52.8 177.7)">50V</text>
<text x="70.6" y="177.2" transform="rotate(-90 70.6 177.2)">50V</text>
<text x="101.1" y="177.2" transform="rotate(-90 101.1 177.2)">50V</text>
<text x="108.7" y="177.7" transform="rotate(-90 108.7 177.7)">50V</text>
<text x="111.7" y="176.8" transform="rotate(-90 111.7 176.8)">LD6</text>
<text x="127.5" y="177.3">GND_ISO</text>
<text x="32.5" y="181.5" transform="rotate(-90 32.5 181.5)">TV17</text>
<text x="37.6" y="184.5" transform="rotate(-90 37.6 184.5)">PTVS12VS1UR</text>
<text x="47.7" y="181.9" transform="rotate(-90 47.7 181.9)">C72</text>
<text x="52.8" y="185.5" transform="rotate(-90 52.8 185.5)">1uF</text>
<text x="52.8" y="181.8" transform="rotate(-90 52.8 181.8)">10%</text>
<text x="65.5" y="181.9" transform="rotate(-90 65.5 181.9)">C73</text>
<text x="70.6" y="186" transform="rotate(-90 70.6 186)">10uF</text>
<text x="70.6" y="181.3" transform="rotate(-90 70.6 181.3)">10%</text>
<text x="96" y="181.9" transform="rotate(-90 96 181.9)">C74</text>
<text x="101.1" y="186" transform="rotate(-90 101.1 186)">10uF</text>
<text x="101.1" y="181.3" transform="rotate(-90 101.1 181.3)">10%</text>
<text x="103.6" y="181.9" transform="rotate(-90 103.6 181.9)">C75</text>
<text x="108.7" y="185.5" transform="rotate(-90 108.7 185.5)">1uF</text>
<text x="108.7" y="181.8" transform="rotate(-90 108.7 181.8)">10%</text>
<text x="116.3" y="182.8" transform="rotate(-90 116.3 182.8)">1%</text>
<text x="157.5" y="185.1">CAN_{L}</text>
<text x="157.5" y="182.6">CAN_{H}</text>
<text x="111.2" y="186.2" transform="rotate(-90 111.2 186.2)">R108</text>
<text x="116.3" y="187.6" transform="rotate(-90 116.3 187.6)">680R</text>
<text x="157.5" y="190.2">RS_485_{A}</text>
<text x="157.5" y="187.7">RS_485_{B}</text>
<text x="172.2" y="188.7" transform="rotate(-90 172.2 188.7)">NETWORK</text>
<text x="79.3" y="197.6">GND_ISO</text>
<text x="146.6" y="196.3">GND_ISO</text>
<text x="166.8" y="193.8">J6</text>
</g>
</svg>
